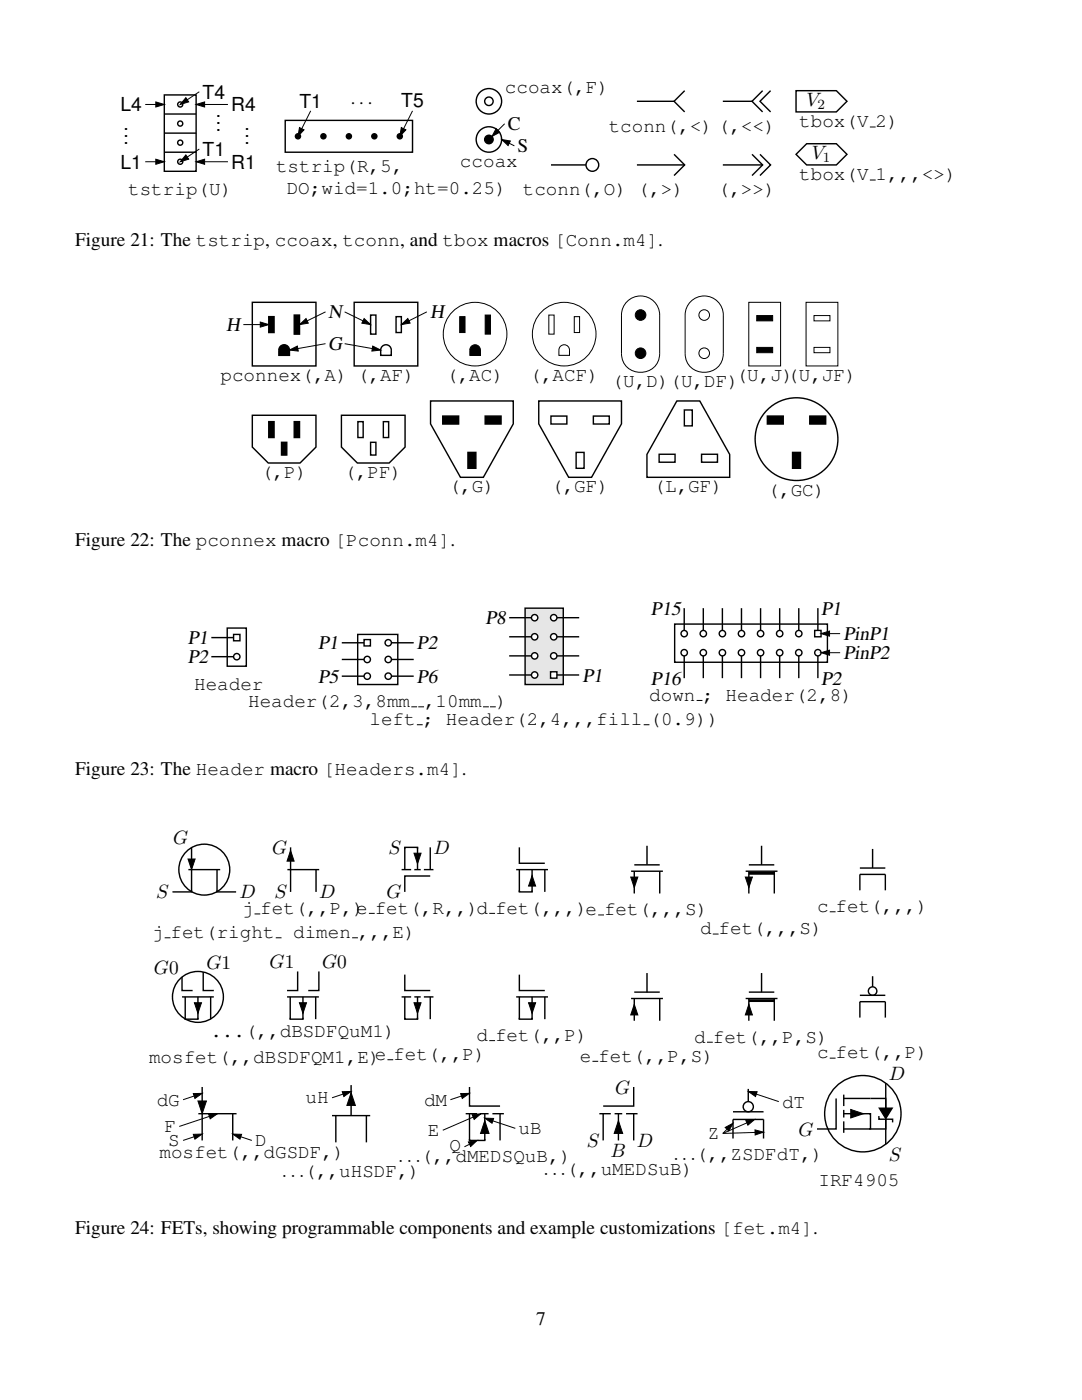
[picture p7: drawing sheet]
<svg xmlns="http://www.w3.org/2000/svg" width="216mm" height="279mm" viewBox="0 0 216 279" stroke-linecap="round" stroke-linejoin="round" font-family="sans-serif">
<path d="M32.8 18.9h6.3v15.3h-6.3zM32.8 30.4h6.3M32.8 26.6h6.3M32.8 22.8h6.3" fill="none" stroke="#000" stroke-width=".28"/>
<circle cx="36" cy="32.3" r=".51" fill="#fff"/>
<circle cx="36" cy="32.3" r=".51" fill="none" stroke="#000" stroke-width=".28"/>
<circle cx="36" cy="28.5" r=".51" fill="#fff"/>
<circle cx="36" cy="28.5" r=".51" fill="none" stroke="#000" stroke-width=".28"/>
<circle cx="36" cy="24.7" r=".51" fill="#fff"/>
<circle cx="36" cy="24.7" r=".51" fill="none" stroke="#000" stroke-width=".28"/>
<circle cx="36" cy="20.9" r=".51" fill="#fff"/>
<circle cx="36" cy="20.9" r=".51" fill="none" stroke="#000" stroke-width=".28"/>
<path d="M37.1 19.5l.6 .8-1.7 .6zM31.1 31.8l1.7 .5-1.7 .5zM31.1 20.3l1.7 .6-1.7 .5zM37.1 30.9l.6 .9-1.7 .5zM39.1 32.3l1.7-.5v1zM39.1 20.9l1.7-.6v1.1z" fill="#000"/>
<path d="M37.1 19.5l.6 .8-1.7 .6zM39.8 18.3l-3.6 2.4M29 32.3h3.5M29 20.9h3.5M31.1 31.8l1.7 .5-1.7 .5zM31.1 20.3l1.7 .6-1.7 .5zM37.1 30.9l.6 .9-1.7 .5zM39.1 32.3l1.7-.5v1zM39.1 20.9l1.7-.6v1.1zM39.4 32.3h6.1M39.4 20.9h6.1M39.8 29.7l-3.6 2.4" fill="none" stroke="#000" stroke-width=".2"/>
<path d="M56.9 24h25.4v6.4h-25.4z" fill="#fff"/>
<g fill="none" stroke="#000" stroke-width=".28">
<path d="M56.9 24h25.4v6.4h-25.4z"/>
<circle cx="59.5" cy="27.2" r=".51"/>
<circle cx="64.5" cy="27.2" r=".51"/>
<circle cx="69.6" cy="27.2" r=".51"/>
<circle cx="74.7" cy="27.2" r=".51"/>
<circle cx="79.8" cy="27.2" r=".51"/>
<circle cx="97.6" cy="27.8" r="2.54"/>
<circle cx="97.6" cy="20.2" r="2.54"/>
<circle cx="97.6" cy="27.8" r=".85"/>
</g>
<g fill="#000">
<path d="M59.8 25.5l.9 .4-1.2 1.3zM80.1 25.5l.9 .4-1.2 1.3zM99 25.7l.7 .7-1.5 .8zM100.1 27.8l1.7 .3-.4 .9z"/>
<circle cx="59.5" cy="27.2" r=".51"/>
<circle cx="64.5" cy="27.2" r=".51"/>
<circle cx="69.6" cy="27.2" r=".51"/>
<circle cx="74.7" cy="27.2" r=".51"/>
<circle cx="79.8" cy="27.2" r=".51"/>
<circle cx="97.6" cy="27.8" r=".85"/>
</g>
<path d="M59.8 25.5l.9 .4-1.2 1.3zM62 22.1l-2.4 4.9M80.1 25.5l.9 .4-1.2 1.3zM82.3 22.1l-2.4 4.9M99 25.7l.7 .7-1.5 .8zM100.1 27.8l1.7 .3-.4 .9zM100.5 28.1l2.1 1M100.7 24.7l-2.2 2.2" fill="none" stroke="#000" stroke-width=".2"/>
<circle cx="97.6" cy="20.2" r=".85" fill="#fff"/>
<g fill="none" stroke="#000" stroke-width=".28">
<path d="M136.6 18.1l-2.1 2.1 2.1 2.1M152.2 18.1l-2.1 2.1 2.1 2.1M153.8 18.1l-2.2 2.1 2.2 2.1M158.8 18.1h8.1l2.1 2.1-2.1 2.1h-8.1zM109.9 32.9h7M127.1 32.9h9.5M127.1 20.2h7.4M134.5 30.8l2.1 2.1-2.1 2.1M144.2 32.9h8M144.2 20.2h5.9M150.1 30.8l2.1 2.1-2.1 2.1M151.6 30.8l2.2 2.1-2.2 2.1"/>
<path d="M158.8 30.8l2.2-2.1h5.9l2.1 2.1-2.1 2.1h-5.9zM50.3 60.3h12.7v12.7h-12.7zM53.6 63.2h1.1v3.2h-1.1zM55.8 69.2a1.06 1.06 0 0 1 1.2-.3 1.06 1.06 0 0 1 .8 1v1h-2.2v-1zM58.7 62.9h1.1v3.8h-1.1zM70.7 60.3h12.7v12.7h-12.7zM73.9 62.9h1.1v3.8h-1.1zM76.4 69a1.06 1.06 0 0 1 1.1-.1 1.06 1.06 0 0 1 .6 1v1h-2.1v-1.4zM79 63.2h1.1v3.2h-1.1zM50.3 82.9h12.7v6.3l-3.1 3.2h-6.4l-3.2-3.2zM53.6 84.1h1.1v3.2h-1.1zM56.2 88.3h1v2.5h-1z"/>
<path d="M58.7 84.1h1.1v3.2h-1.1zM68.1 82.9h12.7v6.3l-3.1 3.2h-6.4l-3.2-3.2zM71.4 84.1h1.1v3.2h-1.1zM73.9 88.3h1.1v2.5h-1.1zM76.5 84.1h1v3.2h-1zM85.9 80h16.5v4.6l-6 10.7h-4.5l-6-10.7zM88.3 83h3.2v1.6h-3.2zM93.4 90.3h1.6v3.2h-1.6zM96.8 83h3.2v1.6h-3.2zM107.5 80h16.5v4.6l-6 10.7h-4.5l-6-10.7zM109.9 83h3.2v1.6h-3.2zM115 90.3h1.5v3.2h-1.5z"/>
<path d="M118.4 83h3.2v1.6h-3.2zM131.5 90.7h3.2v1.5h-3.2zM135.1 80h4.5l6 10.7v4.6h-16.5v-4.6zM136.6 81.8h1.5v3.2h-1.5zM140 90.7h3.2v1.5h-3.2zM153.1 83h3.2v1.6h-3.2zM158.1 90.3h1.6v3.2h-1.6zM161.6 83h3.2v1.6h-3.2zM42.2 127.2h5M45.3 125.3h3.8v7.7h-3.8z"/>
<circle cx="97.6" cy="20.2" r=".85"/>
<circle cx="118.2" cy="32.9" r="1.27"/>
<circle cx="158.9" cy="87.6" r="8.3"/>
</g>
<g fill="none" stroke="#000" stroke-width=".2">
<path d="M173.6 25.3h1.1M173.6 35.9h1.1M48.5 64.8h4.9M51.9 64.3l1.7 .5-1.7 .5zM57.8 69.9l1.5-.8 .2 1zM59.8 64.8l1.3-1.2 .4 .9zM65 62.2l-5 2.5M65 68.6l-7 1.2M68.8 62.2l4.9 2.5M68.8 68.6l6.9 1.2M72.7 63.6l1.2 1.2-1.7-.3zM74.4 69.1l1.6 .8-1.8 .2z"/>
<path d="M80.1 64.8l1.3-1.2 .4 .9zM85.2 62.2l-4.9 2.5M91.7 63.2h1.1v3.2h-1.1zM93.9 69.2a1.06 1.06 0 0 1 1.2-.3 1.06 1.06 0 0 1 .8 1v1h-2.2v-1zM96.8 62.9h1.1v3.8h-1.1zM109.5 62.9h1.1v3.8h-1.1zM112 69a1.06 1.06 0 0 1 1.1-.1 1.06 1.06 0 0 1 .5 1v1h-2.1l.1-1.4zM114.6 63.2h1v3.2h-1zM125.1 60.2a3.8 3.8 0 0 1 4.2-.8 3.8 3.8 0 0 1 2.3 3.5v7.6a3.8 3.8 0 0 1-3.8 3.8 3.8 3.8 0 0 1-3.8-3.8v-7.6a3.8 3.8 0 0 1 1.1-2.7zM137.8 60.2a3.8 3.8 0 0 1 4.2-.8 3.8 3.8 0 0 1 2.3 3.5v7.6a3.8 3.8 0 0 1-3.8 3.8 3.8 3.8 0 0 1-3.8-3.8v-7.6a3.8 3.8 0 0 1 1.1-2.7zM149.4 60.3h6.4v12.7h-6.4zM151 63h3.2v1h-3.2z"/>
<path d="M151 69.3h3.2v1.1h-3.2zM160.8 60.3h6.4v12.7h-6.4zM162.4 63h3.2v1h-3.2zM162.4 69.3h3.2v1.1h-3.2z"/>
<circle cx="94.8" cy="66.7" r="6.4"/>
<circle cx="112.6" cy="66.7" r="6.4"/>
<circle cx="127.8" cy="70.5" r="1.06"/>
<circle cx="127.8" cy="62.9" r="1.06"/>
<circle cx="140.5" cy="70.5" r="1.06"/>
<circle cx="140.5" cy="62.9" r="1.06"/>
</g>
<g fill="#000">
<path d="M51.9 64.3l1.7 .5-1.7 .5zM53.6 63.2h1.1v3.2h-1.1zM55.6 69.9h2.2v1h-2.2zM55.8 69.2a1.06 1.06 0 0 1 1.2-.3 1.06 1.06 0 0 1 .8 1h-2.2zM57.8 69.9l1.5-.8 .2 1zM58.7 62.9h1.1v3.8h-1.1zM59.8 64.8l1.3-1.2 .4 .9zM72.7 63.6l1.2 1.2-1.7-.3zM74.4 69.1l1.6 .8-1.8 .2zM80.1 64.8l1.3-1.2 .4 .9zM91.7 63.2h1.1v3.2h-1.1zM93.7 69.9h2.2v1h-2.2z"/>
<path d="M93.9 69.2a1.06 1.06 0 0 1 1.2-.3 1.06 1.06 0 0 1 .8 1h-2.2zM96.8 62.9h1.1v3.8h-1.1zM151 63h3.2v1h-3.2zM151 69.3h3.2v1.1h-3.2zM53.6 84.1h1.1v3.2h-1.1zM56.2 88.3h1v2.5h-1zM58.7 84.1h1.1v3.2h-1.1zM88.3 83h3.2v1.6h-3.2zM93.4 90.3h1.6v3.2h-1.6zM96.8 83h3.2v1.6h-3.2zM153.1 83h3.2v1.6h-3.2zM158.1 90.3h1.6v3.2h-1.6z"/>
<path d="M161.6 83h3.2v1.6h-3.2z"/>
<circle cx="127.8" cy="70.5" r="1.06"/>
<circle cx="127.8" cy="62.9" r="1.06"/>
</g>
<path d="M46.6 126.6h1.3v1.3h-1.3z" fill="#fff"/>
<path d="M42.2 131.1h5M46.6 126.6h1.3v1.3h-1.3z" fill="none" stroke="#000" stroke-width=".28"/>
<circle cx="47.2" cy="131.1" r=".64" fill="#fff"/>
<g fill="none" stroke="#000" stroke-width=".28">
<path d="M68.2 128.3h5.1M71.4 126.6h8v10h-8z"/>
<circle cx="47.2" cy="131.1" r=".64"/>
</g>
<path d="M72.6 127.6h1.3v1.3h-1.3z" fill="#fff"/>
<path d="M72.6 127.6h1.3v1.3h-1.3zM77.5 128.3h5.1" fill="none" stroke="#000" stroke-width=".28"/>
<circle cx="77.5" cy="128.3" r=".64" fill="#fff"/>
<g fill="none" stroke="#000" stroke-width=".28">
<path d="M68.2 131.6h5.1"/>
<circle cx="77.5" cy="128.3" r=".64"/>
</g>
<circle cx="73.3" cy="131.6" r=".64" fill="#fff"/>
<g fill="none" stroke="#000" stroke-width=".28">
<path d="M77.5 131.6h5.1"/>
<circle cx="73.3" cy="131.6" r=".64"/>
</g>
<circle cx="77.5" cy="131.6" r=".64" fill="#fff"/>
<g fill="none" stroke="#000" stroke-width=".28">
<path d="M68.2 134.9h5.1"/>
<circle cx="77.5" cy="131.6" r=".64"/>
</g>
<circle cx="73.3" cy="134.9" r=".63" fill="#fff"/>
<g fill="none" stroke="#000" stroke-width=".28">
<path d="M77.5 134.9h5.1"/>
<circle cx="73.3" cy="134.9" r=".63"/>
</g>
<circle cx="77.5" cy="134.9" r=".63" fill="#fff"/>
<circle cx="77.5" cy="134.9" r=".63" fill="none" stroke="#000" stroke-width=".28"/>
<path d="M82.1 141.1h1.1M83.5 141.1h1.1M96.4 141.1h1.1M97.8 141.1h1.1" fill="none" stroke="#000" stroke-width=".2"/>
<path d="M104.8 121.4h7.6v15.2h-7.6z" fill="#e6e6e6"/>
<path d="M104.8 121.4h7.6v15.2h-7.6zM110.5 134.7h5.1" fill="none" stroke="#000" stroke-width=".28"/>
<path d="M109.9 134.1h1.2v1.2h-1.2z" fill="#fff"/>
<path d="M101.6 134.7h5.1M109.9 134.1h1.2v1.2h-1.2z" fill="none" stroke="#000" stroke-width=".28"/>
<circle cx="106.7" cy="134.7" r=".64" fill="#fff"/>
<g fill="none" stroke="#000" stroke-width=".28">
<path d="M110.5 130.9h5.1"/>
<circle cx="106.7" cy="134.7" r=".64"/>
</g>
<circle cx="110.5" cy="130.9" r=".64" fill="#fff"/>
<g fill="none" stroke="#000" stroke-width=".28">
<path d="M101.6 130.9h5.1"/>
<circle cx="110.5" cy="130.9" r=".64"/>
</g>
<circle cx="106.7" cy="130.9" r=".64" fill="#fff"/>
<g fill="none" stroke="#000" stroke-width=".28">
<path d="M110.5 127.1h5.1"/>
<circle cx="106.7" cy="130.9" r=".64"/>
</g>
<circle cx="110.5" cy="127.1" r=".64" fill="#fff"/>
<g fill="none" stroke="#000" stroke-width=".28">
<path d="M101.6 127.1h5.1"/>
<circle cx="110.5" cy="127.1" r=".64"/>
</g>
<circle cx="106.7" cy="127.1" r=".64" fill="#fff"/>
<g fill="none" stroke="#000" stroke-width=".28">
<path d="M110.5 123.3h5.1"/>
<circle cx="106.7" cy="127.1" r=".64"/>
</g>
<circle cx="110.5" cy="123.3" r=".64" fill="#fff"/>
<g fill="none" stroke="#000" stroke-width=".28">
<path d="M101.6 123.3h5.1"/>
<circle cx="110.5" cy="123.3" r=".64"/>
</g>
<circle cx="106.7" cy="123.3" r=".64" fill="#fff"/>
<g fill="none" stroke="#000" stroke-width=".28">
<path d="M134.6 124.5h30.5v7.7h-30.5zM163.2 121.4v5.1"/>
<circle cx="106.7" cy="123.3" r=".64"/>
</g>
<path d="M83.2 144.6h1.1M128.4 144.6h1.2" fill="none" stroke="#000" stroke-width=".2"/>
<path d="M162.6 125.8h1.2v1.3h-1.2z" fill="#fff"/>
<path d="M162.6 125.8h1.2v1.3h-1.2zM163.2 130.3v5" fill="none" stroke="#000" stroke-width=".28"/>
<circle cx="163.2" cy="130.3" r=".64" fill="#fff"/>
<g fill="none" stroke="#000" stroke-width=".28">
<path d="M159.4 121.4v5.1"/>
<circle cx="163.2" cy="130.3" r=".64"/>
</g>
<circle cx="159.4" cy="126.5" r=".64" fill="#fff"/>
<g fill="none" stroke="#000" stroke-width=".28">
<path d="M159.4 130.3v5"/>
<circle cx="159.4" cy="126.5" r=".64"/>
</g>
<circle cx="159.4" cy="130.3" r=".64" fill="#fff"/>
<g fill="none" stroke="#000" stroke-width=".28">
<path d="M155.6 121.4v5.1"/>
<circle cx="159.4" cy="130.3" r=".64"/>
</g>
<circle cx="155.6" cy="126.5" r=".64" fill="#fff"/>
<g fill="none" stroke="#000" stroke-width=".28">
<path d="M155.6 130.3v5"/>
<circle cx="155.6" cy="126.5" r=".64"/>
</g>
<circle cx="155.6" cy="130.3" r=".64" fill="#fff"/>
<g fill="none" stroke="#000" stroke-width=".28">
<path d="M151.8 121.4v5.1"/>
<circle cx="155.6" cy="130.3" r=".64"/>
</g>
<circle cx="151.8" cy="126.5" r=".64" fill="#fff"/>
<g fill="none" stroke="#000" stroke-width=".28">
<path d="M151.8 130.3v5"/>
<circle cx="151.8" cy="126.5" r=".64"/>
</g>
<circle cx="151.8" cy="130.3" r=".64" fill="#fff"/>
<g fill="none" stroke="#000" stroke-width=".28">
<path d="M148 121.4v5.1"/>
<circle cx="151.8" cy="130.3" r=".64"/>
</g>
<circle cx="148" cy="126.5" r=".64" fill="#fff"/>
<g fill="none" stroke="#000" stroke-width=".28">
<path d="M148 130.3v5"/>
<circle cx="148" cy="126.5" r=".64"/>
</g>
<circle cx="148" cy="130.3" r=".64" fill="#fff"/>
<g fill="none" stroke="#000" stroke-width=".28">
<path d="M144.1 121.4v5.1"/>
<circle cx="148" cy="130.3" r=".64"/>
</g>
<circle cx="144.1" cy="126.5" r=".64" fill="#fff"/>
<g fill="none" stroke="#000" stroke-width=".28">
<path d="M144.1 130.3v5"/>
<circle cx="144.1" cy="126.5" r=".64"/>
</g>
<circle cx="144.1" cy="130.3" r=".64" fill="#fff"/>
<g fill="none" stroke="#000" stroke-width=".28">
<path d="M140.3 121.4v5.1"/>
<circle cx="144.1" cy="130.3" r=".64"/>
</g>
<circle cx="140.3" cy="126.5" r=".64" fill="#fff"/>
<g fill="none" stroke="#000" stroke-width=".28">
<path d="M140.3 130.3v5"/>
<circle cx="140.3" cy="126.5" r=".64"/>
</g>
<circle cx="140.3" cy="130.3" r=".64" fill="#fff"/>
<g fill="none" stroke="#000" stroke-width=".28">
<path d="M136.5 121.4v5.1"/>
<circle cx="140.3" cy="130.3" r=".64"/>
</g>
<circle cx="136.5" cy="126.5" r=".64" fill="#fff"/>
<g fill="none" stroke="#000" stroke-width=".28">
<path d="M136.5 130.3v5"/>
<circle cx="136.5" cy="126.5" r=".64"/>
</g>
<circle cx="136.5" cy="130.3" r=".64" fill="#fff"/>
<g fill="none" stroke="#000" stroke-width=".28">
<path d="M37.6 173.6h6.3M38.2 177.7v.3h-3.8M38.2 169.1v4M38.2 173.6v4.4M43.3 177.7v.3h3.8M43.3 173.6v4.4M57.3 173.6h6.4M58 169.1v8.9M63.1 173.6v4.4M80.1 173.6h1.9M80.8 169.4v-.3h2.5v.3M80.8 169.1v4.5"/>
<path d="M82.7 173.6h1.2M83.3 169.1v4.5M84.6 173.6h1.9M85.9 174.8h-5.1v3.2M85.9 169.1v4.5M103 173.6h6.3M103.6 169.1v3.2h5.1M103.6 177.7v.3h2.6v-.3M103.6 173.6v4.4M106.2 173.6v4.4M108.7 173.6v4.4M125.9 173.9h6.4"/>
<path d="M126.6 173.9v4.4M126.6 172.6h5M129.1 168.8v3.8M131.6 173.9v4.4M148.8 173.9h6.3M149.4 172.6h5.1M149.4 173.9v4.4M152 168.8v3.8M154.5 173.9v4.4M171.6 177.7v-3.2h5.1v3.2M171.6 173.2h5.1M174.1 169.4v3.8"/>
<path d="M36.3 195v2.7h2.1M36.3 199h6.4M37 199v4.4M39.5 199v4.4M40.6 194v3.7h2.1M42 199v4.4M57.3 199h6.3M57.9 199v4.4M59.4 193.9v3.8h-2.1M60.5 199v4.4M63 199v4.4M63.6 193.9v3.8h-2.1"/>
<path d="M80.1 199h1.9M80.8 194.5v3.2h5.1M80.8 199v4.4M82.7 199h1.2M83.3 199v4.4M84.6 199h1.9M85.9 199v4.4M103 199h6.3M103.6 194.5v3.2h5.1M103.6 199v4.4M106.2 199v4.4M108.7 199v4.4"/>
<path d="M125.9 199.3h6.4M126.6 199.3v4.4M126.6 198h5M129.1 194.2v3.8M131.6 199.3v4.4M148.8 199.3h6.3M149.4 198h5.1M149.4 199.3v4.4M152 194.2v3.8M154.5 199.3v4.4M171.6 198.6h5.1M174.1 194.8v2.1"/>
<path d="M37 203.1v.3h2.5v-.3M40.3 216.9v4.9M57.9 203.1v.3h2.6v-.3M70.1 216.6v6M80.8 203.1v.3h2.5v-.3M93.7 216.9v3.8h6.1M103.6 203.1v.3h2.6v-.3M126.4 216.9v3.8h-6M149.3 217.3v2.6M166.8 219.2v6.1h-3.8M168.4 219.2h8.3v6.1h-8.3M168.4 218.5v2.2"/>
<path d="M171.6 203.1v-3.2h5.1v3.2M176.7 216.2v5M39.6 222.3h7.6M40.3 222.3v5.3M46.4 222.3v5.3M66.2 222.6h7.7M67 222.6v5.4M73.1 222.6v5.4M92.9 222.3h2.3M93.7 227.3v.3h3v-.3M93.7 222.3v5.3M96 222.3h1.5"/>
<path d="M96.7 222.3v5.3M98.3 222.3h2.2M99.8 222.3v5.3M119.6 222.3h2.3M120.4 222.3v5.3M122.6 222.3h1.6M123.4 222.3v5.3M124.9 222.3h2.3M126.4 222.3v5.3M146.3 227.2v-3.8h6.1v3.8M146.3 221.9h6.1M168.4 222.3h5.3"/>
<path d="M168.4 221.5v1.5M168.4 223.8v2.3M173.4 222.3h.3v3h-.3M175.4 222.7v.7h2.7v.6M175.5 221.2h2.5l-1.3 2zM176.7 223.4v5"/>
<circle cx="136.5" cy="130.3" r=".64"/>
<circle cx="40.8" cy="173.6" r="5.1"/>
<circle cx="39.5" cy="199" r="5.1"/>
<circle cx="174.1" cy="197.8" r=".85"/>
<circle cx="149.3" cy="220.9" r="1.02"/>
<circle cx="172.2" cy="222.3" r="7.6"/>
</g>
<g fill="none" stroke="#000" stroke-width=".2">
<path d="M139 139.8h1.2M163.8 126.5l1.7-.6v1.1zM163.8 130.3l1.7-.5v1zM164.3 126.5h3.3M164.3 130.3h3.3M37.5 171.4h1.4l-.7 2.2zM58 169.7l.7 2.2h-1.4zM82.6 170.3h1.4l-.7 2.1zM106.2 174.7l.7 2.1h-1.4zM125.9 175h1.4l-.7 2.2zM148.7 175h1.4l-.7 2.2zM32.9 187.2h1.1"/>
<path d="M50.8 182.4h1.1M55 187.2h1.2M70.3 187.2h1.1M73.6 182.3h1.2M97.6 182.3h1.2M119.4 182.6h1.1M142.2 186.4h1.2M165.6 182h1.1M38.6 218.3l1.7-.1-1.4 1zM38.8 200.1h1.4l-.7 2.1zM39.5 219.7h1.7l-.9 2.6zM39.9 218.4l-3.4 1.1"/>
<path d="M59.7 200.1h1.5l-.7 2.1zM68.3 217.9l1.8-.1-1.5 1zM69.6 218l-3.4 1.1M70.1 218.1l.8 2.5h-1.7zM77.3 211.5h1.2M82.6 200.1h1.4l-.7 2.1zM91.9 218.3l1.8-.1-1.5 1zM93.2 218.4l-3.3 1.1M97.6 207.7h1.2M105.5 200.1h1.4l-.7 2.1zM118.2 211.8h1.2M126.6 200.4l.7 2.2h-1.4z"/>
<path d="M141.1 208h1.1M149.3 217.8l1.8 .1-.3 .9zM149.4 200.4l.7 2.2h-1.4zM149.8 218l5.6 1.9M165.6 211.2h1.1M38.6 226.4l1.7-.1-1.4 1zM39.9 226.5l-3.4 1.1M41.6 222.3h1.8l-1.5 1zM42.9 222.4l-7.1 2.4M46.4 226.3l1.8 .1-.3 .9zM46.9 226.5l3.3 1.1M93.5 227.9l1.7-.3-1.3 1.2z"/>
<path d="M94.2 222.5l1.8-.2-1.4 1.1zM94.8 227.8l-2.1 1.1M95.5 222.5l-7.2 3.1M96.7 223.7l.9 2.5h-1.7zM96.7 223.2h1.8l-.3 1zM97.2 223.3l5.6 1.9M123.4 223.7l.8 2.5h-1.6zM144.7 225l1.6-.8-.9 1.5zM145.9 224.5l-1.7 1.7M148.8 223.6l1.8-.2-1.4 1.2zM150.1 223.6l-5.9 2.6M150.6 225.5l1.8 .4-1.7 .6z"/>
<path d="M151.9 226l-7.7 .2M169.8 221.4l2.5 .9-2.5 .8z"/>
</g>
<g fill="#000">
<path d="M163.8 126.5l1.7-.6v1.1zM163.8 130.3l1.7-.5v1zM37.5 171.4h1.4l-.7 2.2zM58 169.7l.7 2.2h-1.4zM82.6 170.3h1.4l-.7 2.1zM106.2 174.7l.7 2.1h-1.4zM125.9 175h1.4l-.7 2.2zM148.7 175h1.4l-.7 2.2zM38.8 200.1h1.4l-.7 2.1zM38.6 218.3l1.7-.1-1.4 1zM39.5 219.7h1.7l-.9 2.6zM59.7 200.1h1.5l-.7 2.1z"/>
<path d="M68.3 217.9l1.8-.1-1.5 1zM82.6 200.1h1.4l-.7 2.1zM91.9 218.3l1.8-.1-1.5 1zM105.5 200.1h1.4l-.7 2.1zM126.6 200.4l.7 2.2h-1.4zM149.4 200.4l.7 2.2h-1.4zM149.3 217.8l1.8 .1-.3 .9zM38.6 226.4l1.7-.1-1.4 1zM41.6 222.3h1.8l-1.5 1zM46.4 226.3l1.8 .1-.3 .9zM70.1 218.1l.8 2.5h-1.7zM93.5 227.9l1.7-.3-1.3 1.2z"/>
<path d="M94.2 222.5l1.8-.2-1.4 1.1zM96.7 223.7l.9 2.5h-1.7zM96.7 223.2h1.8l-.3 1zM123.4 223.7l.8 2.5h-1.6zM144.7 225l1.6-.8-.9 1.5zM148.8 223.6l1.8-.2-1.4 1.2zM150.6 225.5l1.8 .4-1.7 .6zM169.8 221.4l2.5 .9-2.5 .8zM175.5 221.2h2.5l-1.3 2z"/>
</g>
<path d="M149.4 174.3h5.1M149.4 199.7h5.1" fill="none" stroke="#000" stroke-width=".56"/>
<g font-size="3.8">
<text x="24" y="22.2">L4</text>
<text x="40.4" y="19.7">T4</text>
<text x="43" y="23.4">.</text>
<text x="46.1" y="22.2">R4</text>
<text x="59.7" y="21.5">T1</text>
<text x="69.9" y="21.5">···</text>
<text x="80.1" y="21.4">T5</text>
<text x="100.7" y="18.6">ccoax(,F)</text>
<text x="160.9" y="21.2">V</text>
<text x="24.6" y="25.9">.</text>
<text x="24.6" y="27.3">.</text>
<text x="24.6" y="28.7">.</text>
<text x="43" y="24.8">.</text>
<text x="43" y="26.2">.</text>
<text x="48.8" y="25.9">.</text>
<text x="48.8" y="27.3">.</text>
<text x="48.8" y="28.7">.</text>
<text x="101.3" y="26">C</text>
<text x="121.5" y="26.3">tconn(,&lt;) (,&lt;&lt;)</text>
<text x="159.5" y="25.4">tbox(V 2)</text>
<text x="24" y="33.7">L1</text>
<text x="40.4" y="31.1">T1</text>
<text x="46.1" y="33.7">R1</text>
<text x="55.1" y="34.4">tstrip(R,5,</text>
<text x="91.8" y="33.4">ccoax</text>
<text x="103.3" y="30.4">S</text>
<text x="159.5" y="36">tbox(V 1,,,&lt;&gt;)</text>
<text x="162" y="31.8">V</text>
<text x="25.6" y="39">tstrip(U)</text>
<text x="57.2" y="38.6">DO;wid=1.0;ht=0.25)</text>
<text x="104.3" y="39">tconn(,O) (,&gt;)</text>
<text x="143.2" y="39">(,&gt;&gt;)</text>
<text x="15" y="49.2">Figure 21: The tstrip, ccoax, tconn, and tbox macros [Conn.m4].</text>
<text x="65.5" y="63.5">N</text>
<text x="85.8" y="63.5">H</text>
<text x="45.1" y="66.1">H</text>
<text x="65.5" y="69.9">G</text>
<text x="44" y="76">pconnex(,A) (,AF)</text>
<text x="89" y="76">(,AC)</text>
<text x="105.7" y="76">(,ACF)</text>
<text x="122" y="77.3">(U,D)(U,DF)</text>
<text x="146.8" y="76">(U,J)(U,JF)</text>
<text x="52.1" y="95.4">(,P)</text>
<text x="68.7" y="95.4">(,PF)</text>
<text x="89.5" y="98.3">(,G)</text>
<text x="110" y="98.3">(,GF)</text>
<text x="130.4" y="98.3">(L,GF)</text>
<text x="153.2" y="98.9">(,GC)</text>
<text x="15" y="108.9">Figure 22: The pconnex macro [Pconn.m4].</text>
<text x="96.9" y="124.6">P8</text>
<text x="129.9" y="122.7">P15</text>
<text x="163.8" y="122.7">P1</text>
<text x="37.5" y="128.6">P1</text>
<text x="63.5" y="129.6">P1</text>
<text x="83.2" y="129.6">P2</text>
<text x="168.3" y="127.8">PinP1</text>
<text x="168.3" y="131.6">PinP2</text>
<text x="37.5" y="132.4">P2</text>
<text x="38.7" y="137.7">Header</text>
<text x="63.5" y="136.2">P5</text>
<text x="83.2" y="136.2">P6</text>
<text x="116.2" y="136">P1</text>
<text x="129.9" y="136.6">P16</text>
<text x="163.8" y="136.7">P2</text>
<text x="49.5" y="141.1">Header(2,3,8mm</text>
<text x="84.6" y="141.1">,10mm</text>
<text x="98.9" y="141.1">)</text>
<text x="129.5" y="139.9">down ; Header(2,8)</text>
<text x="73.7" y="144.7">left ; Header(2,4,,,fill (0.9))</text>
<text x="15" y="154.7">Figure 23: The Header macro [Headers.m4].</text>
<text x="34.6" y="168.5">G</text>
<text x="54.3" y="170.4">G</text>
<text x="77.5" y="170.4">S</text>
<text x="86.5" y="170.4">D</text>
<text x="31.2" y="179.3">S</text>
<text x="47.8" y="179.3">D</text>
<text x="54.8" y="179.3">S</text>
<text x="63.7" y="179.3">D</text>
<text x="77.1" y="179.3">G</text>
<text x="48.2" y="182.5">j fet(,,P,)e fet(,R,,)d fet(,,,)e fet(,,,S)</text>
<text x="163" y="182">c fet(,,,)</text>
<text x="30.3" y="187.2">j fet(right</text>
<text x="58.5" y="187.2">dimen ,,,E)</text>
<text x="139.7" y="186.5">d fet(,,,S)</text>
<text x="30.7" y="194.3">G0</text>
<text x="41.2" y="193.3">G1</text>
<text x="53.8" y="193.2">G1</text>
<text x="64.3" y="193.2">G0</text>
<text x="42" y="206.9">...(,,dBSDFQuM1)</text>
<text x="95.1" y="207.8">d fet(,,P)</text>
<text x="138.5" y="208.1">d fet(,,P,S)</text>
<text x="29.7" y="212.1">mosfet(,,dBSDFQM1,E)e fet(,,P)</text>
<text x="115.7" y="211.9">e fet(,,P,S)</text>
<text x="163" y="211.2">c fet(,,P)</text>
<text x="177.4" y="215.5">D</text>
<text x="31.3" y="220.7">dG</text>
<text x="61" y="220.2">uH</text>
<text x="84.6" y="220.7">dM</text>
<text x="122.8" y="218.2">G</text>
<text x="156.1" y="221">dT</text>
<text x="32.8" y="225.9">F</text>
<text x="85.4" y="226.7">E</text>
<text x="103.5" y="226.3">uB</text>
<text x="141.3" y="227.3">Z</text>
<text x="159.4" y="226.6">G</text>
<text x="31.8" y="231.1">mosfet(,,dGSDF,)</text>
<text x="33.6" y="228.7">S</text>
<text x="50.9" y="228.7">D</text>
<text x="79.5" y="232">...(,,dMEDSQuB,)</text>
<text x="89.7" y="229.7">Q</text>
<text x="117.1" y="228.9">S</text>
<text x="121.8" y="230.9">B</text>
<text x="127.1" y="228.9">D</text>
<text x="134.4" y="231.6">...(,,ZSDFdT,)</text>
<text x="177.4" y="231.6">S</text>
<text x="56.3" y="234.8">...(,,uHSDF,)</text>
<text x="108.5" y="234.4">...(,,uMEDSuB)</text>
<text x="163.3" y="236.7">IRF4905</text>
<text x="15" y="246.3">Figure 24: FETs, showing programmable components and example customizations [fet.m4].</text>
<text x="107" y="264.4">7</text>
</g>
<g font-size="2.8">
<text x="163.1" y="21.8">2</text>
<text x="164.2" y="32.4">1</text>
</g>
</svg>
